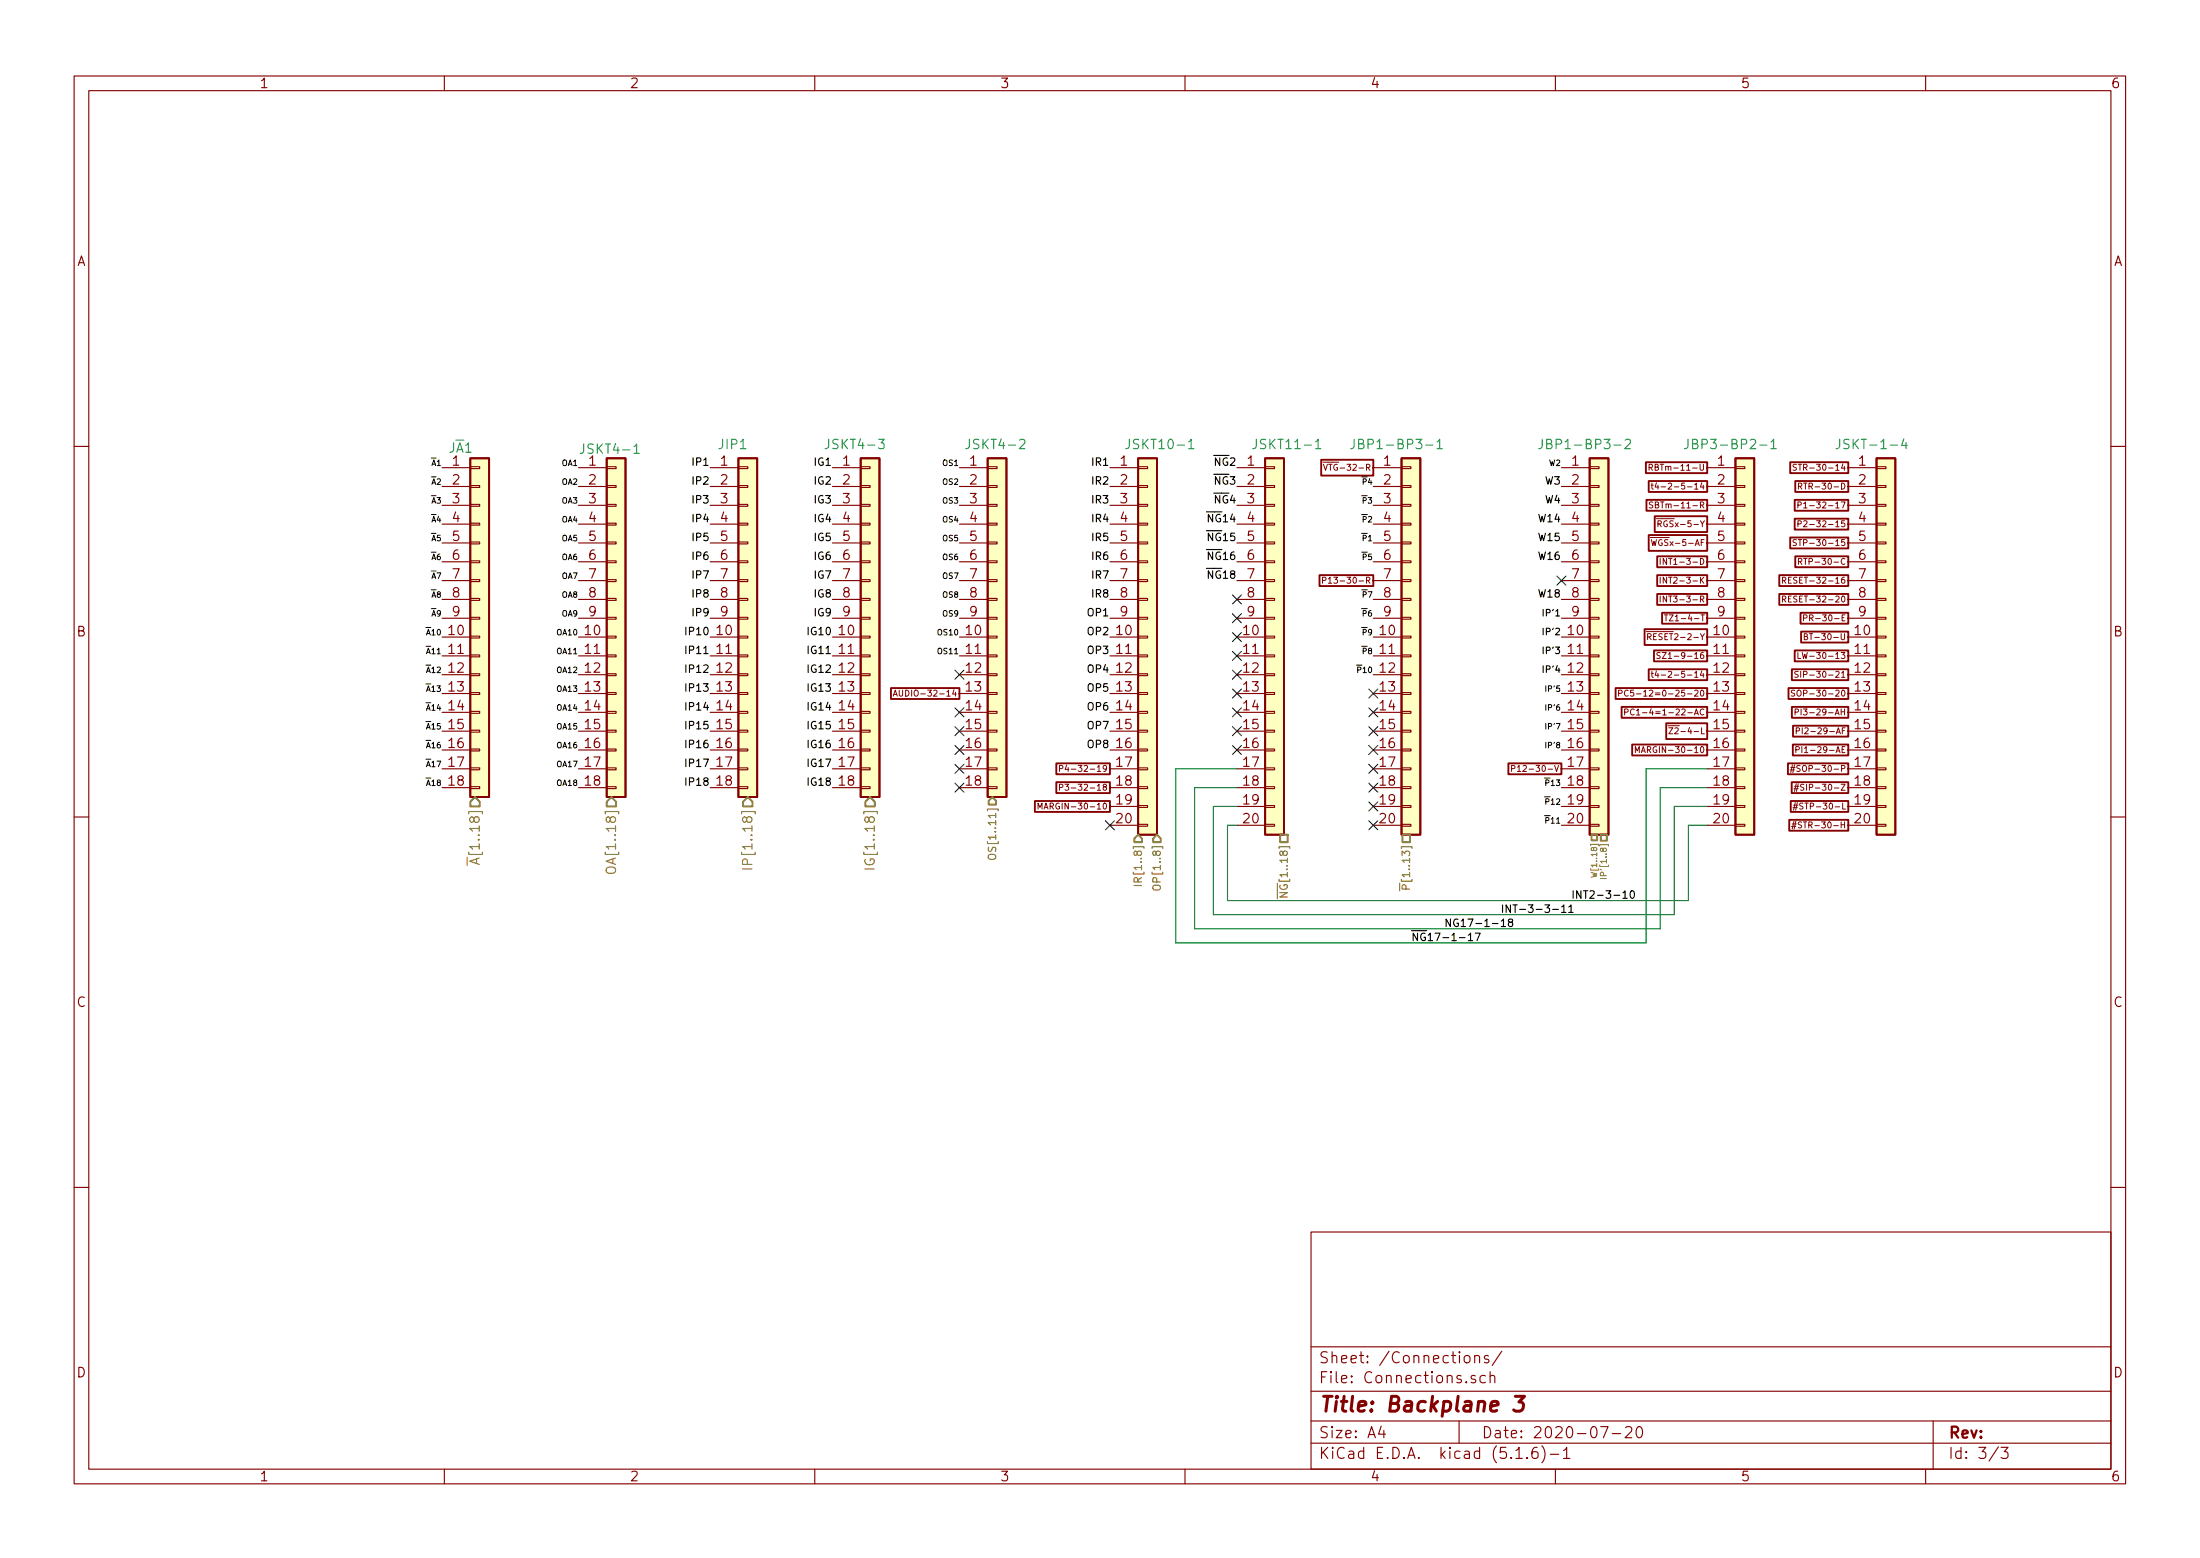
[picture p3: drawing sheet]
<svg xmlns="http://www.w3.org/2000/svg" width="297mm" height="210mm" viewBox="0 0 297 210" stroke-linecap="round" stroke-linejoin="round" font-family="sans-serif">
<g fill="none" stroke="#840000" stroke-width=".15">
<path d="M10 10.3h277v189.9h-277zM12 12.2h273v186.1h-273zM60 10.3v1.9M110 10.3v1.9M160 10.3v1.9M210 10.3v1.9M260 10.3v1.9M10 60.2h2M59.7 63.1h3.8M59.7 65.7h3.8M59.7 68.2h3.8M59.7 70.7h3.8"/>
<path d="M59.7 73.3h3.8M59.7 75.8h3.8M59.7 78.4h3.8M63.5 78.2h1.3v.3h-1.3zM63.5 75.7h1.3v.2h-1.3zM63.5 73.1h1.3v.3h-1.3zM63.5 70.6h1.3v.3h-1.3zM63.5 68.1h1.3v.2h-1.3zM63.5 65.5h1.3v.3h-1.3zM63.5 63h1.3v.2h-1.3zM78.1 63.1h3.8M78.1 65.7h3.8"/>
<path d="M78.1 68.2h3.8M78.1 70.7h3.8M78.1 73.3h3.8M78.1 75.8h3.8M78.1 78.4h3.8M81.9 78.2h1.3v.3h-1.3zM81.9 75.7h1.3v.2h-1.3zM81.9 73.1h1.3v.3h-1.3zM81.9 70.6h1.3v.3h-1.3zM81.9 68.1h1.3v.2h-1.3zM81.9 65.5h1.3v.3h-1.3zM81.9 63h1.3v.2h-1.3z"/>
<path d="M95.9 63.1h3.8M95.9 65.7h3.8M95.9 68.2h3.8M95.9 70.7h3.8M95.9 73.3h3.8M95.9 75.8h3.8M95.9 78.4h3.8M99.7 78.2h1.3v.3h-1.3zM99.7 75.7h1.3v.2h-1.3zM99.7 73.1h1.3v.3h-1.3zM99.7 70.6h1.3v.3h-1.3zM99.7 68.1h1.3v.2h-1.3z"/>
<path d="M99.7 65.5h1.3v.3h-1.3zM99.7 63h1.3v.2h-1.3zM112.4 63.1h3.8M112.4 65.7h3.8M112.4 68.2h3.8M112.4 70.7h3.8M112.4 73.3h3.8M112.4 75.8h3.8M112.4 78.4h3.8M116.2 78.2h1.3v.3h-1.3zM116.2 75.7h1.3v.2h-1.3zM116.2 73.1h1.3v.3h-1.3z"/>
<path d="M116.2 70.6h1.3v.3h-1.3zM116.2 68.1h1.3v.2h-1.3zM116.2 65.5h1.3v.3h-1.3zM116.2 63h1.3v.2h-1.3zM129.5 63.1h3.8M129.5 65.7h3.8M129.5 68.2h3.8M129.5 70.7h3.8M129.5 73.3h3.8M129.5 75.8h3.8M129.5 78.4h3.8M133.3 78.2h1.3v.3h-1.3z"/>
<path d="M133.3 75.7h1.3v.2h-1.3zM133.3 73.1h1.3v.3h-1.3zM133.3 70.6h1.3v.3h-1.3zM133.3 68.1h1.3v.2h-1.3zM133.3 65.5h1.3v.3h-1.3zM133.3 63h1.3v.2h-1.3zM149.9 63.1h3.8M149.9 65.7h3.8M149.9 68.2h3.8M149.9 70.7h3.8M149.9 73.3h3.8M149.9 75.8h3.8"/>
<path d="M149.9 78.4h3.8M153.7 78.2h1.2v.3h-1.2zM153.7 75.7h1.2v.2h-1.2zM153.7 73.1h1.2v.3h-1.2zM153.7 70.6h1.2v.3h-1.2zM153.7 68.1h1.2v.2h-1.2zM153.7 65.5h1.2v.3h-1.2zM153.7 63h1.2v.2h-1.2zM167 63.1h3.8M167 65.7h3.8M167 68.2h3.8M167 70.7h3.8"/>
<path d="M167 73.3h3.8M167 75.8h3.8M167 78.4h3.8M170.8 78.2h1.3v.3h-1.3zM170.8 75.7h1.3v.2h-1.3zM170.8 73.1h1.3v.3h-1.3zM170.8 70.6h1.3v.3h-1.3zM170.8 68.1h1.3v.2h-1.3zM170.8 65.5h1.3v.3h-1.3zM170.8 63h1.3v.2h-1.3zM185.4 63.1h3.8M185.4 65.7h3.8"/>
<path d="M185.4 68.2h3.8M185.4 70.7h3.8M185.4 73.3h3.8M185.4 75.8h3.8M185.4 78.4h3.8M189.2 78.2h1.3v.3h-1.3zM189.2 75.7h1.3v.2h-1.3zM189.2 73.1h1.3v.3h-1.3zM189.2 70.6h1.3v.3h-1.3zM189.2 68.1h1.3v.2h-1.3zM189.2 65.5h1.3v.3h-1.3zM189.2 63h1.3v.2h-1.3z"/>
<path d="M210.8 63.1h3.8M210.8 65.7h3.8M210.8 68.2h3.8M210.8 70.7h3.8M210.8 73.3h3.8M210.8 75.8h3.8M210.8 78.4h3.8M214.6 78.2h1.3v.3h-1.3zM214.6 75.7h1.3v.2h-1.3zM214.6 73.1h1.3v.3h-1.3zM214.6 70.6h1.3v.3h-1.3zM214.6 68.1h1.3v.2h-1.3z"/>
<path d="M214.6 65.5h1.3v.3h-1.3zM214.6 63h1.3v.2h-1.3zM230.5 63.1h3.8M230.5 65.7h3.8M230.5 68.2h3.8M230.5 70.7h3.8M230.5 73.3h3.8M230.5 75.8h3.8M230.5 78.4h3.8M234.3 78.2h1.3v.3h-1.3zM234.3 75.7h1.3v.2h-1.3zM234.3 73.1h1.3v.3h-1.3z"/>
<path d="M234.3 70.6h1.3v.3h-1.3zM234.3 68.1h1.3v.2h-1.3zM234.3 65.5h1.3v.3h-1.3zM234.3 63h1.3v.2h-1.3zM249.6 63.1h3.8M249.6 65.7h3.8M249.6 68.2h3.8M249.6 70.7h3.8M249.6 73.3h3.8M249.6 75.8h3.8M249.6 78.4h3.8M253.4 78.2h1.2v.3h-1.2z"/>
<path d="M253.4 75.7h1.2v.2h-1.2zM253.4 73.1h1.2v.3h-1.2zM253.4 70.6h1.2v.3h-1.2zM253.4 68.1h1.2v.2h-1.2zM253.4 65.5h1.2v.3h-1.2zM253.4 63h1.2v.2h-1.2zM285 60.2h2M59.7 86h3.8M59.7 88.5h3.8M59.7 91.1h3.8M59.7 93.6h3.8M59.7 96.1h3.8"/>
<path d="M59.7 98.7h3.8M59.7 80.9h3.8M59.7 83.4h3.8M63.5 88.4h1.3v.2h-1.3zM63.5 90.9h1.3v.3h-1.3zM63.5 93.5h1.3v.2h-1.3zM63.5 96h1.3v.3h-1.3zM63.5 98.5h1.3v.3h-1.3zM63.5 85.8h1.3v.3h-1.3zM63.5 80.8h1.3v.2h-1.3zM63.5 83.3h1.3v.3h-1.3zM78.1 86h3.8"/>
<path d="M78.1 88.5h3.8M78.1 91.1h3.8M78.1 93.6h3.8M78.1 96.1h3.8M78.1 98.7h3.8M78.1 80.9h3.8M78.1 83.4h3.8M81.9 88.4h1.3v.2h-1.3zM81.9 90.9h1.3v.3h-1.3zM81.9 93.5h1.3v.2h-1.3zM81.9 96h1.3v.3h-1.3zM81.9 98.5h1.3v.3h-1.3z"/>
<path d="M81.9 85.8h1.3v.3h-1.3zM81.9 80.8h1.3v.2h-1.3zM81.9 83.3h1.3v.3h-1.3zM95.9 86h3.8M95.9 88.5h3.8M95.9 91.1h3.8M95.9 93.6h3.8M95.9 96.1h3.8M95.9 98.7h3.8M95.9 80.9h3.8M95.9 83.4h3.8M99.7 88.4h1.3v.2h-1.3z"/>
<path d="M99.7 90.9h1.3v.3h-1.3zM99.7 93.5h1.3v.2h-1.3zM99.7 96h1.3v.3h-1.3zM99.7 98.5h1.3v.3h-1.3zM99.7 85.8h1.3v.3h-1.3zM99.7 80.8h1.3v.2h-1.3zM99.7 83.3h1.3v.3h-1.3zM112.4 86h3.8M112.4 88.5h3.8M112.4 91.1h3.8M112.4 93.6h3.8M112.4 96.1h3.8"/>
<path d="M112.4 98.7h3.8M112.4 80.9h3.8M112.4 83.4h3.8M116.2 88.4h1.3v.2h-1.3zM116.2 90.9h1.3v.3h-1.3zM116.2 93.5h1.3v.2h-1.3zM116.2 96h1.3v.3h-1.3zM116.2 98.5h1.3v.3h-1.3zM116.2 85.8h1.3v.3h-1.3zM116.2 80.8h1.3v.2h-1.3zM116.2 83.3h1.3v.3h-1.3zM129.5 86h3.8"/>
<path d="M129.5 88.5h3.8M129.5 91.1h3.8M129.5 93.6h3.8M129.5 96.1h3.8M129.5 98.7h3.8M129.5 80.9h3.8M129.5 83.4h3.8M133.3 88.4h1.3v.2h-1.3zM133.3 90.9h1.3v.3h-1.3zM133.3 93.5h1.3v.2h-1.3zM133.3 96h1.3v.3h-1.3zM133.3 98.5h1.3v.3h-1.3z"/>
<path d="M133.3 85.8h1.3v.3h-1.3zM133.3 80.8h1.3v.2h-1.3zM133.3 83.3h1.3v.3h-1.3zM149.9 86h3.8M149.9 88.5h3.8M149.9 91.1h3.8M149.9 93.6h3.8M149.9 96.1h3.8M149.9 98.7h3.8M149.9 80.9h3.8M149.9 83.4h3.8M153.7 90.9h1.2v.3h-1.2z"/>
<path d="M153.7 93.5h1.2v.2h-1.2zM153.7 96h1.2v.3h-1.2zM153.7 98.5h1.2v.3h-1.2zM153.7 88.4h1.2v.2h-1.2zM153.7 83.3h1.2v.3h-1.2zM153.7 80.8h1.2v.2h-1.2zM153.7 85.8h1.2v.3h-1.2zM167 86h3.8M167 88.5h3.8M167 91.1h3.8M167 93.6h3.8M167 96.1h3.8"/>
<path d="M167 98.7h3.8M167 80.9h3.8M167 83.4h3.8M170.8 90.9h1.3v.3h-1.3zM170.8 93.5h1.3v.2h-1.3zM170.8 96h1.3v.3h-1.3zM170.8 98.5h1.3v.3h-1.3zM170.8 88.4h1.3v.2h-1.3zM170.8 83.3h1.3v.3h-1.3zM170.8 80.8h1.3v.2h-1.3zM170.8 85.8h1.3v.3h-1.3zM185.4 86h3.8"/>
<path d="M185.4 88.5h3.8M185.4 91.1h3.8M185.4 93.6h3.8M185.4 96.1h3.8M185.4 98.7h3.8M185.4 80.9h3.8M185.4 83.4h3.8M189.2 90.9h1.3v.3h-1.3zM189.2 93.5h1.3v.2h-1.3zM189.2 96h1.3v.3h-1.3zM189.2 98.5h1.3v.3h-1.3zM189.2 88.4h1.3v.2h-1.3z"/>
<path d="M189.2 83.3h1.3v.3h-1.3zM189.2 80.8h1.3v.2h-1.3zM189.2 85.8h1.3v.3h-1.3zM210.8 86h3.8M210.8 88.5h3.8M210.8 91.1h3.8M210.8 93.6h3.8M210.8 96.1h3.8M210.8 98.7h3.8M210.8 80.9h3.8M210.8 83.4h3.8M214.6 90.9h1.3v.3h-1.3z"/>
<path d="M214.6 93.5h1.3v.2h-1.3zM214.6 96h1.3v.3h-1.3zM214.6 98.5h1.3v.3h-1.3zM214.6 88.4h1.3v.2h-1.3zM214.6 83.3h1.3v.3h-1.3zM214.6 80.8h1.3v.2h-1.3zM214.6 85.8h1.3v.3h-1.3zM230.5 86h3.8M230.5 88.5h3.8M230.5 91.1h3.8M230.5 93.6h3.8M230.5 96.1h3.8"/>
<path d="M230.5 98.7h3.8M230.5 80.9h3.8M230.5 83.4h3.8M234.3 90.9h1.3v.3h-1.3zM234.3 93.5h1.3v.2h-1.3zM234.3 96h1.3v.3h-1.3zM234.3 98.5h1.3v.3h-1.3zM234.3 88.4h1.3v.2h-1.3zM234.3 83.3h1.3v.3h-1.3zM234.3 80.8h1.3v.2h-1.3zM234.3 85.8h1.3v.3h-1.3zM249.6 86h3.8"/>
<path d="M249.6 88.5h3.8M249.6 91.1h3.8M249.6 93.6h3.8M249.6 96.1h3.8M249.6 98.7h3.8M249.6 80.9h3.8M249.6 83.4h3.8M253.4 90.9h1.2v.3h-1.2zM253.4 93.5h1.2v.2h-1.2zM253.4 96h1.2v.3h-1.2zM253.4 98.5h1.2v.3h-1.2zM253.4 88.4h1.2v.2h-1.2z"/>
<path d="M253.4 83.3h1.2v.3h-1.2zM253.4 80.8h1.2v.2h-1.2zM253.4 85.8h1.2v.3h-1.2zM10 110.3h2M59.7 101.2h3.8M59.7 103.8h3.8M59.7 106.3h3.8M63.5 101.1h1.3v.2h-1.3zM63.5 103.6h1.3v.3h-1.3zM63.5 106.2h1.3v.2h-1.3zM78.1 101.2h3.8M78.1 103.8h3.8"/>
<path d="M78.1 106.3h3.8M81.9 101.1h1.3v.2h-1.3zM81.9 103.6h1.3v.3h-1.3zM81.9 106.2h1.3v.2h-1.3zM95.9 101.2h3.8M95.9 103.8h3.8M95.9 106.3h3.8M99.7 101.1h1.3v.2h-1.3zM99.7 103.6h1.3v.3h-1.3zM99.7 106.2h1.3v.2h-1.3zM112.4 101.2h3.8M112.4 103.8h3.8"/>
<path d="M112.4 106.3h3.8M116.2 101.1h1.3v.2h-1.3zM116.2 103.6h1.3v.3h-1.3zM116.2 106.2h1.3v.2h-1.3zM129.5 101.2h3.8M129.5 103.8h3.8M129.5 106.3h3.8M133.3 101.1h1.3v.2h-1.3zM133.3 103.6h1.3v.3h-1.3zM133.3 106.2h1.3v.2h-1.3zM149.9 101.2h3.8M149.9 103.8h3.8"/>
<path d="M149.9 106.3h3.8M149.9 108.8h3.8M149.9 111.4h3.8M153.7 101.1h1.2v.2h-1.2zM153.7 103.6h1.2v.3h-1.2zM153.7 106.2h1.2v.2h-1.2zM153.7 108.7h1.2v.3h-1.2zM153.7 111.2h1.2v.3h-1.2zM167 101.2h3.8M167 103.8h3.8M167 106.3h3.8M167 108.8h3.8"/>
<path d="M167 111.4h3.8M170.8 101.1h1.3v.2h-1.3zM170.8 103.6h1.3v.3h-1.3zM170.8 106.2h1.3v.2h-1.3zM170.8 108.7h1.3v.3h-1.3zM170.8 111.2h1.3v.3h-1.3zM185.4 101.2h3.8M185.4 103.8h3.8M185.4 106.3h3.8M185.4 108.8h3.8M185.4 111.4h3.8M189.2 101.1h1.3v.2h-1.3z"/>
<path d="M189.2 103.6h1.3v.3h-1.3zM189.2 106.2h1.3v.2h-1.3zM189.2 108.7h1.3v.3h-1.3zM189.2 111.2h1.3v.3h-1.3zM210.8 101.2h3.8M210.8 103.8h3.8M210.8 106.3h3.8M210.8 108.8h3.8M210.8 111.4h3.8M214.6 101.1h1.3v.2h-1.3zM214.6 103.6h1.3v.3h-1.3zM214.6 106.2h1.3v.2h-1.3z"/>
<path d="M214.6 108.7h1.3v.3h-1.3zM214.6 111.2h1.3v.3h-1.3zM230.5 101.2h3.8M230.5 103.8h3.8M230.5 106.3h3.8M230.5 108.8h3.8M230.5 111.4h3.8M234.3 101.1h1.3v.2h-1.3zM234.3 103.6h1.3v.3h-1.3zM234.3 106.2h1.3v.2h-1.3zM234.3 108.7h1.3v.3h-1.3zM234.3 111.2h1.3v.3h-1.3z"/>
<path d="M249.6 101.2h3.8M249.6 103.8h3.8M249.6 106.3h3.8M249.6 108.8h3.8M249.6 111.4h3.8M253.4 101.1h1.2v.2h-1.2zM253.4 103.6h1.2v.3h-1.2zM253.4 106.2h1.2v.2h-1.2zM253.4 108.7h1.2v.3h-1.2zM253.4 111.2h1.2v.3h-1.2zM285 110.3h2M10 160.2h2"/>
<path d="M177 166.3h108v32h-108zM285 160.2h2M60 198.3v1.9M110 198.3v1.9M160 198.3v1.9M177 194.8h108M177 191.8h108M177 187.8h108M177 181.8h108M186.5 192.5l-.4 1h1M186.8 193v1M197 191.8v3"/>
<path d="M197.8 183.1a.41 .41 0 0 1 .7 .1v.4a.41 .41 0 0 1-.4 .3 .41 .41 0 0 1-.4-.3zM199.1 183.1a.41 .41 0 0 1 .7 0v.8M199.1 182.9v1M199.2 185.7l-.4-.1-.1 .1-.1 .2a.48 .48 0 0 0 .6 .3l.1 .1-.1 .2-.1 .1-.5-.1M200.6 185.7a.48 .48 0 0 0-.8 .2v.4a.48 .48 0 0 0 .8 .2M201 183l-.4-.1-.2 .3a.48 .48 0 0 0 .6 .3v.1v.2l-.2 .1-.4-.1M201.2 185.7a.38 .38 0 0 1 .6 .1v.8M201.2 185.1v1.5M202.8 182.3l-1.3 2M204.7 196.8h.8M206.2 196.7v.1l-.1-.1h.1v.1M207.5 195.3a.59 .59 0 0 0-.7 .7l.1 .7a.49 .49 0 0 0 .7 0 .65 .65 0 0 0-.1-.7 .51 .51 0 0 0-.6 0l-.1 .2"/>
<path d="M208.2 195.1a1.71 1.71 0 0 1 0 2.3M209.3 196.3h1.2M210 198.3v1.9M211.1 195.8l.3-.3 .1-.2v1.5M211.1 196.8h.9M216.1 192.5h1l-.6 1.5M217.7 193.5h1.1M219.5 192.7l.2-.2h.3a.41 .41 0 0 1 .3 .7l-.9 .8h.9M221.1 192.6a.36 .36 0 0 1 .6 .2 .77 .77 0 0 1-.4 1.2 1 1 0 0 1-.2-1.4zM260 198.3v1.9M261 191.8v6.5M269.8 195.2l-1.2 2"/>
<path d="M270.2 195.3h.9l-.5 .6 .4 .1 .1 .2-.1 .5-.2 .1h-.4l-.2-.1"/>
</g>
<path d="M204.6 188.4h1.2l-.7 .8a.52 .52 0 0 1 .6 .4l-.1 .5-.2 .2-.2 .1h-.6l-.2-.1" fill="none" stroke="#840000" stroke-width=".41"/>
<g fill="#ffffc2" stroke="#ffffc2" stroke-width=".14">
<path d="M81.9 61.8h2.6v45.8h-2.6z"/>
<path d="M153.7 61.8h2.5v50.8h-2.5z"/>
<path d="M170.8 61.8h2.6v50.8h-2.6z"/>
<path d="M214.6 61.8h2.6v50.8h-2.6z"/>
<path d="M189.2 61.8h2.6v50.8h-2.6z"/>
<path d="M234.3 61.8h2.6v50.8h-2.6z"/>
<path d="M253.4 61.8h2.5v50.8h-2.5z"/>
<path d="M63.5 61.8h2.5v45.8h-2.5z"/>
<path d="M99.7 61.8h2.5v45.8h-2.5z"/>
<path d="M116.2 61.8h2.5v45.8h-2.5z"/>
<path d="M133.3 61.8h2.6v45.8h-2.6z"/>
</g>
<g fill="none" stroke="#840000" stroke-width=".25">
<path d="M63.5 61.8h2.5v45.8h-2.5zM81.9 61.8h2.6v45.8h-2.6zM99.7 61.8h2.5v45.8h-2.5zM116.2 61.8h2.5v45.8h-2.5zM133.3 61.8h2.6v45.8h-2.6zM153.7 61.8h2.5v50.8h-2.5zM170.8 61.8h2.6v50.8h-2.6zM178.2 77.6h7.2v1.5h-7.2zM178.4 62h7v2.2h-7zM189.2 61.8h2.6v50.8h-2.6zM214.6 61.8h2.6v50.8h-2.6zM222.2 62.4h8.3v1.4h-8.3z"/>
<path d="M222.3 67.5h8.2v1.4h-8.2zM222.6 64.9h7.9v1.5h-7.9zM222.6 72.2h7.9v2.1h-7.9zM223.4 69.7h7.1v2.1h-7.1zM223.7 75.1h6.8v1.4h-6.8zM223.7 77.6h6.8v1.5h-6.8zM234.3 61.8h2.6v50.8h-2.6zM240.2 77.6h9.4v1.5h-9.4zM241.7 72.5h7.9v1.5h-7.9zM241.7 62.4h7.9v1.4h-7.9zM242.3 70h7.3v1.5h-7.3zM242.3 67.5h7.3v1.4h-7.3z"/>
<path d="M242.4 75.1h7.2v1.4h-7.2zM242.4 64.9h7.2v1.5h-7.2zM253.4 61.8h2.5v50.8h-2.5zM120.3 92.9h9.2v1.4h-9.2zM218.1 92.9h12.4v1.4h-12.4zM218.9 95.4h11.6v1.5h-11.6zM222 84.9h8.5v2.1h-8.5zM222.6 90.3h7.9v1.5h-7.9zM223.3 87.8h7.2v1.4h-7.2zM223.7 80.2h6.8v1.4h-6.8zM224.4 82.7h6.1v1.5h-6.1zM225 97.6h5.5v2.1h-5.5z"/>
<path d="M240.2 80.2h9.4v1.4h-9.4zM241.5 92.9h8.1v1.4h-8.1zM241.9 95.4h7.7v1.5h-7.7zM241.9 90.3h7.7v1.5h-7.7zM242.1 97.9h7.5v1.5h-7.5zM242.3 87.8h7.3v1.4h-7.3zM243.1 82.7h6.5v1.5h-6.5zM243.2 85.2h6.4v1.5h-6.4zM139.7 108.1h10.2v1.5h-10.2zM142.6 105.6h7.3v1.4h-7.3zM142.6 103h7.3v1.5h-7.3zM203.7 103h7.1v1.5h-7.1z"/>
<path d="M220.4 100.5h10.1v1.4h-10.1zM241.4 103h8.2v1.5h-8.2zM241.6 110.6h8v1.5h-8zM241.8 108.1h7.8v1.5h-7.8zM241.9 105.6h7.7v1.4h-7.7zM242.1 100.5h7.5v1.4h-7.5z"/>
</g>
<g fill="none" stroke="#008484" stroke-width=".15">
<path d="M118.6 59.3h.8l-.4 .5a.33 .33 0 0 1 .4 .2l-.1 .5h-.5l-.2-.1M137.7 59.4l.1-.1h.4l.1 .1 .1 .2-.1 .2-.7 .7h.8M152.5 59.3v.9a.39 .39 0 0 1-.5 .3M160.5 59.6l.3-.3v1.2M169.6 59.3v.9a.39 .39 0 0 1-.5 .3M177.6 59.6l.4-.3v1.2M182.8 59.3v.9a.39 .39 0 0 1-.5 .3M194 59.6l.4-.3v1.2M208.2 59.3v.9a.39 .39 0 0 1-.5 .3M219.4 59.4l.2-.1h.3l.2 .1v.2v.2l-.7 .7h.7M227.9 59.3v.9a.39 .39 0 0 1-.5 .3M239.1 59.6l.4-.3v1.2"/>
<path d="M248.4 59.3v.9a.39 .39 0 0 1-.5 .3M257 59.2l-.3 .9h.8M257.4 59.7v.8M85.6 61.2h.7M160.5 60.5h.7M177.6 60.5h.7M194 60.5h.7M239.1 60.5h.7"/>
</g>
<path d="M167 103.8h-8.3v23.4h63.5v-23.4h8.3M167 106.3h-5.7v19h62.9v-19h6.3M167 111.4h-1.3v10.1h62.3v-10.1h2.5M167 108.8h-3.2v14.6h62.3v-14.6h4.4" fill="none" stroke="#008400" stroke-width=".15"/>
<g fill="none" stroke="#848400" stroke-width=".15">
<path d="M63.1 115.7v1.1M64.3 115.9v.6M64.7 115.8l-1.3 .4 1.3 .5M82 117.1a.88 .88 0 0 1 1.1 .2v.4a.83 .83 0 0 1-1.3-.2v-.2zM100.3 117.3h1.2M100.9 116.7v-.5a.34 .34 0 0 0-.3-.3 .34 .34 0 0 0-.3 .3v.5h1.2M116.8 117.3h1.2M116.8 116a.51 .51 0 0 0 .1 .6 .51 .51 0 0 0 .6 .1 .46 .46 0 0 0 .5-.2 .46 .46 0 0 0-.1-.6h-.4v.3M133.6 115.3a.73 .73 0 0 1 .8 .2 .36 .36 0 0 1-.3 .5h-.3a.35 .35 0 0 1-.4-.3 .35 .35 0 0 1 .2-.4zM153.1 119.5h1M153.6 119v-.5l-.2-.1-.2 .1-.1 .5h1M155.7 119.6a.69 .69 0 0 1 1 .1v.2l-.2 .2h-.5l-.3-.1z"/>
<path d="M189 119.2v1M189.8 120v-.5l-.2-.1-.2 .1-.1 .5h1M172.5 120.2v1.1M172.8 120.5h1l-1 .6h1"/>
</g>
<path d="M64.1 107.6l.7 .6v.6h-1.3v-.6zM82.5 107.6l.7 .6v.6h-1.3v-.6zM101 107.6l.6 .6v.6h-1.3v-.6zM117.5 107.6l.6 .6v.6h-1.3v-.6zM134 107.6l.5 .5v.5h-1v-.5zM153.7 112.6l.5 .6v.5h-1v-.5zM156.2 112.6l.5 .6v.5h-1v-.5zM172.8 112.6h1.1v1.1h-1.1zM189.4 112.6h1v1.1h-1zM214.9 112.6h.7v.8h-.7zM216.1 112.6h.8v.9h-.8z" fill="none" stroke="#848400" stroke-width=".25"/>
<path d="M214.8 117.7l.8 .2-.5 .2 .5 .1-.8 .2M216.1 118.6h.8M216.5 118.2v-.4l-.3-.1-.1 .5h.8" fill="none" stroke="#848400" stroke-width=".14"/>
<g fill="none" stroke="#840000" stroke-width=".14">
<path d="M178.6 78.3h.4v-.3l-.4-.1v.8M178.6 62.4h1.3M178.7 62.7l.3 .8 .2-.8M179.3 78.1l.3-.2v.8M179.3 78.7h.5M179.4 62.7h.5M179.6 62.7v.8M222.7 63.1l.4-.1v-.3h-.4v.8M222.8 63.1l.3 .4M222.8 72.5h1M222.9 65.5h.3M223 72.8l.2 .8 .1-.6 .2 .6 .1-.8"/>
<path d="M223 65.2v.7l.2 .1M223.2 67.8l-.4-.1-.1 .1 .1 .3 .3 .1 .1 .2-.2 .1h-.3M223.5 63h.3l.1-.3h-.4v.8h.3l.1-.1v-.2l-.2-.2M223.5 68.1h.4v-.3l-.4-.1v.8h.3l.2-.2-.2-.2M223.6 65.1l-.1 .6h.5M223.6 70h1.7M223.9 70.7l.4-.1v-.2l-.4-.1v.8M223.9 65.5v.5M224.1 70.7l.2 .4M224.2 75.4v.8M224.2 77.9v.8M224.3 65.7h.6"/>
<path d="M225 75.4v.8l-.4-.8v.8M225 77.9v.8l-.4-.8v.8M225.1 70.3a.36 .36 0 0 0-.5 .4 .36 .36 0 0 0 .5 .3v-.3h-.1M225.2 65.3l.4-.1 .1 .2-.5 .6h.5M225.3 75.4h.5M225.3 77.9h.5M240.7 78.3h.3l.1-.3-.4-.1v.8M240.8 78.3l.3 .4M241.5 78.3h.2M241.9 77.9h-.4v.8h.4M242.5 72.9l-.3-.1-.1 .2 .1 .2 .3 .1v.3h-.1h-.3M242.5 62.7h-.3l-.1 .1 .1 .2 .3 .2v.2l-.1 .1-.3-.1"/>
<path d="M242.7 70.7l.5-.1v-.2l-.5-.1v.8M242.7 68.2l.5-.1v-.3l-.5-.1v.8M242.8 62.7h.5M242.8 72.8h.5M242.8 75.8l.5-.1v-.3h-.5v.8M242.8 65.6h.5v-.3l-.5-.1v.8M243 75.8l.3 .4M243 62.7v.8M243 72.8v.8M243 65.6l.3 .4M243.5 73.2h.4v-.3l-.4-.1v.8M243.5 70.4l.3-.1 .2 .2-.5 .6h.5"/>
<path d="M243.5 68l.3-.3v.8M243.5 75.4h.5M243.5 68.5h.5M243.5 65.2h.5M243.8 65.2v.8M243.8 75.4v.8M244.3 70.8h.7M244.3 68.2h.7M120.6 93.9l.3-.8 .3 .8M120.7 93.7h.4M121.4 93.1v.7l.2 .1h.2l.1-.8M218.5 93.6l.4-.1 .1-.3-.5-.1v.8"/>
<path d="M219.4 96.1h.4v-.3l-.4-.1v.8M219.8 93.2a.36 .36 0 0 0-.5 .3 .36 .36 0 0 0 .5 .4M220.6 93.1h-.4l-.1 .4 .1-.1 .4 .1v.4h-.2h-.3M220.6 95.8a.36 .36 0 0 0-.5 .3 .36 .36 0 0 0 .5 .3M221 95.9l.2-.2v.8M221 93.6h.6M221 96.5h.4M221.8 96.2h.6M222.3 85.2h1.5M222.5 85.9h.4v-.3l-.4-.1v.8M222.7 85.9l.2 .4M222.9 90.9h.3"/>
<path d="M223 90.6v.7l.2 .1M223.3 85.9h.2M223.6 85.5h-.3v.8h.3M223.6 90.5l-.1 .6h.5M223.9 90.9v.5M224.2 88.1h-.3l-.2 .1 .1 .2 .3 .2v.2l-.1 .1-.3-.1M224.2 80.4v.8M224.3 91.1h.6M224.4 88.1h.6l-.6 .8h.6M224.7 83h.5M224.9 83v.8M225 80.4v.8l-.4-.8v.8"/>
<path d="M225.2 97.9h1.5M225.2 90.7l.4-.1 .1 .2-.5 .6h.5M225.3 80.4h.5M225.3 98.2h.6l-.6 .8h.6M225.4 83h.5l-.5 .8h.5M226.1 98.3l.3-.1 .2 .2-.5 .6h.5M240.7 80.9l.3-.1 .1-.3-.4-.1v.8M240.8 80.9l.3 .3M241.5 80.8h.2M241.9 80.4h-.4v.8h.4M242.3 93.2l-.3-.1-.1 .2v.2l.4 .1v.3h-.1h-.3M242.4 96.1l.4-.1v-.2l-.4-.1v.8"/>
<path d="M242.5 98.6h.5v-.3l-.5-.1v.8M242.7 93.3l.1-.2a.3 .3 0 0 1 .4 .3v.3a.28 .28 0 0 1-.5 .2 .54 .54 0 0 1 0-.6zM242.7 88.1v.8h.4M242.8 90.6h-.3l-.1 .1v.3l.3 .1 .1 .2-.2 .1h-.3M243.1 90.6v.8M243.2 95.7v.8M243.3 88.1l.2 .8 .2-.6 .1 .6 .2-.8M243.3 98.2v.8M243.5 95.7h.5l-.3 .3 .3 .1-.1 .3-.1 .1-.3-.1M243.5 91h.4v-.3l-.4-.1v.8M243.5 83.4h.4v-.3l-.4-.1v.8M243.6 85.9h.3l.1-.3-.4-.1v.8h.3l.2-.3-.2-.1"/>
<path d="M243.7 98.3l.3-.1 .1 .2-.5 .6h.5M244.3 85.5h.5M244.3 83.4h.4l.1-.3-.5-.1v.8M244.5 85.5v.8M244.5 83.4l.3 .4M140.2 109.2v-.8l.2 .6 .3-.6v.8M141 109.2l.2-.8 .3 .8M141 109h.4M143.1 106.3l.4-.1v-.3l-.4-.1v.8M143.1 103.7h.4v-.3l-.4-.1v.8M143.8 105.8h.5l-.3 .3 .3 .2-.1 .3h-.1h-.3M144 103.2l-.2 .6h.5"/>
<path d="M144.2 103.6v.5M144.6 106.3h.7M144.6 103.8h.7M204.1 103.7h.4v-.3l-.4-.1v.8M204.9 103.5l.2-.2v.8M204.9 104.1h.4M220.8 101.6v-.8l.3 .5 .2-.5v.8M221.6 101.6l.3-.8 .2 .8M221.7 101.3h.4M241.7 103.9h.6M241.8 103.6h.6M241.9 111.5h.6"/>
<path d="M242 111.2h.5M242 103.2l-.2 1.1M242.1 109h.6M242.2 108.7h.5M242.2 110.8l-.2 1.1M242.2 106.4h.6M242.3 103.2l-.2 1.1M242.3 106.1h.6M242.4 108.3l-.2 1M242.5 101.2l.4-.1v-.3h-.4v.8M242.5 110.8l-.3 1.1M242.5 105.8l-.2 1"/>
<path d="M242.7 108.3l-.3 1M242.8 105.8l-.3 1M243.1 103.3h-.4l-.1 .1v.2l.4 .2 .1 .2-.2 .1h-.3M243.3 111l-.3-.1-.2 .1v.2l.4 .2 .1 .2-.2 .1h-.3M243.3 100.8v.8M243.4 108.4h-.3l-.1 .1 .1 .2 .3 .2v.2l-.1 .1-.3-.1M243.6 105.9l-.3-.1-.2 .1v.2l.4 .2 .1 .2-.2 .1h-.3M243.6 101l.3-.2v.8M243.6 101.6h.5"/>
</g>
<path d="M183.1 89.8h.8M208.5 110.1h.8M208.5 107.5h.8M208.5 105h.8" fill="none" stroke="#000" stroke-width=".14"/>
<g fill="none" stroke="#000" stroke-width=".15">
<path d="M162.9 76.7h1.1M162.9 74.2h1.1M162.9 71.6h1.1M162.9 69.1h1.1M198.2 126.2l.4-.3v1M198.2 126.9h.6M199.2 125.9h.6l-.4 1M202.7 124.3l.3-.3v1M202.7 125h.6M203.9 124.5l-.2-.2v-.2l.2-.1 .3 .1v.1v.2l-.3 .1-.2 .1v.2l.2 .2h.3v-.2v-.2l-.1-.1M209.7 122.7h.7M210.8 122.4l.4-.3v1"/>
<path d="M210.8 123.1h.6M211.8 122.4l.3-.3v1M211.8 123.1h.6M219.1 120.5l.3-.3v1M219.1 121.2h.6M220.2 120.3l.1-.1a.53 .53 0 0 1 .4 .4 .53 .53 0 0 1-.1 .5l-.2 .1a.57 .57 0 0 1-.2-.9z"/>
</g>
<g fill="none" stroke="#000084" stroke-width=".15">
<path d="M210.2 77.7l1.2 1.3M211.4 77.7l-1.2 1.3M128.9 98.1l1.2 1.2M128.9 95.5l1.2 1.2M128.9 90.4l1.2 1.3M130.1 98.1l-1.2 1.2M130.1 95.5l-1.2 1.2M130.1 90.4l-1.2 1.3M166.4 95.5l1.2 1.2M166.4 80.3l1.2 1.2M166.4 98.1l1.2 1.2M166.4 93l1.2 1.2"/>
<path d="M166.4 90.4l1.2 1.3M166.4 87.9l1.2 1.2M166.4 85.4l1.2 1.2M166.4 82.8l1.2 1.2M167.6 95.5l-1.2 1.2M167.6 80.3l-1.2 1.2M167.6 98.1l-1.2 1.2M167.6 93l-1.2 1.2M167.6 90.4l-1.2 1.3M167.6 87.9l-1.2 1.2M167.6 85.4l-1.2 1.2M167.6 82.8l-1.2 1.2"/>
<path d="M184.8 98.1l1.2 1.2M184.8 95.5l1.2 1.2M184.8 93l1.2 1.2M186 98.1l-1.2 1.2M186 95.5l-1.2 1.2M186 93l-1.2 1.2M128.9 105.7l1.2 1.2M128.9 103.1l1.2 1.3M128.9 100.6l1.2 1.2M130.1 105.7l-1.2 1.2M130.1 103.1l-1.2 1.3M130.1 100.6l-1.2 1.2"/>
<path d="M149.3 110.8l1.2 1.2M150.5 110.8l-1.2 1.2M166.4 100.6l1.2 1.2M167.6 100.6l-1.2 1.2M184.8 100.6l1.2 1.2M184.8 103.1l1.2 1.3M184.8 105.7l1.2 1.2M184.8 108.2l1.2 1.2M184.8 110.8l1.2 1.2M186 100.6l-1.2 1.2M186 103.1l-1.2 1.3M186 105.7l-1.2 1.2"/>
<path d="M186 108.2l-1.2 1.2M186 110.8l-1.2 1.2"/>
</g>
<text font-size="2.8" fill="#840000" x="178" y="190.5">Title: Backplane 3</text>
<g font-size="2.1" fill="#840000">
<text x="178" y="184">Sheet: /Connections/</text>
<text x="178" y="186.7">File: Connections.sch</text>
<text x="178" y="196.9">KiCad E.D.A. kicad (5.1.6)-1</text>
<text x="178" y="194.1">Size: A4</text>
<text x="200" y="194.1">Date: 2020-07-20</text>
<text x="263" y="194.1">Rev:</text>
<text x="263" y="196.9">Id: 3/3</text>
</g>
<g font-size="1.8" fill="#840000">
<text x="35" y="11.9">1</text>
<text x="85" y="11.9">2</text>
<text x="135" y="11.9">3</text>
<text x="185" y="11.9">4</text>
<text x="235" y="11.9">5</text>
<text x="285" y="11.9">6</text>
<text x="10.4" y="35.9">A</text>
<text x="285.4" y="35.9">A</text>
<text x="61.1" y="62.9">1</text>
<text x="61.1" y="65.4">2</text>
<text x="79.5" y="62.9">1</text>
<text x="79.5" y="65.4">2</text>
<text x="97.3" y="62.9">1</text>
<text x="97.3" y="65.4">2</text>
<text x="113.8" y="62.9">1</text>
<text x="113.8" y="65.4">2</text>
<text x="131" y="62.9">1</text>
<text x="131" y="65.4">2</text>
<text x="151.3" y="62.9">1</text>
<text x="151.3" y="65.4">2</text>
<text x="168.4" y="62.9">1</text>
<text x="168.4" y="65.4">2</text>
<text x="186.8" y="62.9">1</text>
<text x="186.8" y="65.4">2</text>
<text x="212.2" y="62.9">1</text>
<text x="212.2" y="65.4">2</text>
<text x="231.9" y="62.9">1</text>
<text x="231.9" y="65.4">2</text>
<text x="251" y="62.9">1</text>
<text x="251" y="65.4">2</text>
<text x="61.1" y="67.9">3</text>
<text x="61.1" y="70.5">4</text>
<text x="79.5" y="67.9">3</text>
<text x="79.5" y="70.5">4</text>
<text x="97.3" y="67.9">3</text>
<text x="97.3" y="70.5">4</text>
<text x="113.8" y="67.9">3</text>
<text x="113.8" y="70.5">4</text>
<text x="131" y="67.9">3</text>
<text x="131" y="70.5">4</text>
<text x="151.3" y="67.9">3</text>
<text x="151.3" y="70.5">4</text>
<text x="168.4" y="67.9">3</text>
<text x="168.4" y="70.5">4</text>
<text x="186.8" y="67.9">3</text>
<text x="186.8" y="70.5">4</text>
<text x="212.2" y="67.9">3</text>
<text x="212.2" y="70.5">4</text>
<text x="231.9" y="67.9">3</text>
<text x="231.9" y="70.5">4</text>
<text x="251" y="67.9">3</text>
<text x="251" y="70.5">4</text>
<text x="61.1" y="73">5</text>
<text x="61.1" y="75.6">6</text>
<text x="79.5" y="73">5</text>
<text x="79.5" y="75.6">6</text>
<text x="97.3" y="73">5</text>
<text x="97.3" y="75.6">6</text>
<text x="113.8" y="73">5</text>
<text x="113.8" y="75.6">6</text>
<text x="131" y="73">5</text>
<text x="131" y="75.6">6</text>
<text x="151.3" y="73">5</text>
<text x="151.3" y="75.6">6</text>
<text x="168.4" y="73">5</text>
<text x="168.4" y="75.6">6</text>
<text x="186.8" y="73">5</text>
<text x="186.8" y="75.6">6</text>
<text x="212.2" y="73">5</text>
<text x="212.2" y="75.6">6</text>
<text x="231.9" y="73">5</text>
<text x="231.9" y="75.6">6</text>
<text x="251" y="73">5</text>
<text x="251" y="75.6">6</text>
<text x="61.1" y="78.1">7</text>
<text x="61.1" y="80.6">8</text>
<text x="61.1" y="83.2">9</text>
<text x="79.5" y="78.1">7</text>
<text x="79.5" y="80.6">8</text>
<text x="79.5" y="83.2">9</text>
<text x="97.3" y="78.1">7</text>
<text x="97.3" y="80.6">8</text>
<text x="97.3" y="83.2">9</text>
<text x="113.8" y="78.1">7</text>
<text x="113.8" y="80.6">8</text>
<text x="113.8" y="83.2">9</text>
<text x="131" y="78.1">7</text>
<text x="131" y="80.6">8</text>
<text x="131" y="83.2">9</text>
<text x="151.3" y="78.1">7</text>
<text x="151.3" y="80.6">8</text>
<text x="151.3" y="83.2">9</text>
<text x="168.4" y="78.1">7</text>
<text x="168.4" y="80.6">8</text>
<text x="168.4" y="83.2">9</text>
<text x="186.8" y="78.1">7</text>
<text x="186.8" y="80.6">8</text>
<text x="186.8" y="83.2">9</text>
<text x="212.2" y="78.1">7</text>
<text x="212.2" y="80.6">8</text>
<text x="212.2" y="83.2">9</text>
<text x="231.9" y="78.1">7</text>
<text x="231.9" y="80.6">8</text>
<text x="231.9" y="83.2">9</text>
<text x="251" y="78.1">7</text>
<text x="251" y="80.6">8</text>
<text x="251" y="83.2">9</text>
<text x="10.4" y="85.9">B</text>
<text x="60.6" y="85.7">10</text>
<text x="60.6" y="88.3">11</text>
<text x="79" y="85.7">10</text>
<text x="79" y="88.3">11</text>
<text x="96.8" y="85.7">10</text>
<text x="96.8" y="88.3">11</text>
<text x="113.3" y="85.7">10</text>
<text x="113.3" y="88.3">11</text>
<text x="130.5" y="85.7">10</text>
<text x="130.5" y="88.3">11</text>
<text x="150.8" y="85.7">10</text>
<text x="150.8" y="88.3">11</text>
<text x="167.9" y="85.7">10</text>
<text x="167.9" y="88.3">11</text>
<text x="186.4" y="85.7">10</text>
<text x="186.4" y="88.3">11</text>
<text x="211.8" y="85.7">10</text>
<text x="211.8" y="88.3">11</text>
<text x="231.4" y="85.7">10</text>
<text x="231.4" y="88.3">11</text>
<text x="250.5" y="85.7">10</text>
<text x="250.5" y="88.3">11</text>
<text x="285.4" y="85.9">B</text>
<text x="60.6" y="90.8">12</text>
<text x="60.6" y="93.3">13</text>
<text x="60.6" y="95.9">14</text>
<text x="79" y="90.8">12</text>
<text x="79" y="93.3">13</text>
<text x="79" y="95.9">14</text>
<text x="96.8" y="90.8">12</text>
<text x="96.8" y="93.3">13</text>
<text x="96.8" y="95.9">14</text>
<text x="113.3" y="90.8">12</text>
<text x="113.3" y="93.3">13</text>
<text x="113.3" y="95.9">14</text>
<text x="130.5" y="90.8">12</text>
<text x="130.5" y="93.3">13</text>
<text x="130.5" y="95.9">14</text>
<text x="150.8" y="90.8">12</text>
<text x="150.8" y="93.3">13</text>
<text x="150.8" y="95.9">14</text>
<text x="167.9" y="90.8">12</text>
<text x="167.9" y="93.3">13</text>
<text x="167.9" y="95.9">14</text>
<text x="186.4" y="90.8">12</text>
<text x="186.4" y="93.3">13</text>
<text x="186.4" y="95.9">14</text>
<text x="211.8" y="90.8">12</text>
<text x="211.8" y="93.3">13</text>
<text x="211.8" y="95.9">14</text>
<text x="231.4" y="90.8">12</text>
<text x="231.4" y="93.3">13</text>
<text x="231.4" y="95.9">14</text>
<text x="250.5" y="90.8">12</text>
<text x="250.5" y="93.3">13</text>
<text x="250.5" y="95.9">14</text>
<text x="60.6" y="98.4">15</text>
<text x="60.6" y="101">16</text>
<text x="79" y="98.4">15</text>
<text x="79" y="101">16</text>
<text x="96.8" y="98.4">15</text>
<text x="96.8" y="101">16</text>
<text x="113.3" y="98.4">15</text>
<text x="113.3" y="101">16</text>
<text x="130.5" y="98.4">15</text>
<text x="130.5" y="101">16</text>
<text x="150.8" y="98.4">15</text>
<text x="150.8" y="101">16</text>
<text x="167.9" y="98.4">15</text>
<text x="167.9" y="101">16</text>
<text x="186.4" y="98.4">15</text>
<text x="186.4" y="101">16</text>
<text x="211.8" y="98.4">15</text>
<text x="211.8" y="101">16</text>
<text x="231.4" y="98.4">15</text>
<text x="231.4" y="101">16</text>
<text x="250.5" y="98.4">15</text>
<text x="250.5" y="101">16</text>
<text x="60.6" y="103.5">17</text>
<text x="60.6" y="106">18</text>
<text x="79" y="103.5">17</text>
<text x="79" y="106">18</text>
<text x="96.8" y="103.5">17</text>
<text x="96.8" y="106">18</text>
<text x="113.3" y="103.5">17</text>
<text x="113.3" y="106">18</text>
<text x="130.5" y="103.5">17</text>
<text x="130.5" y="106">18</text>
<text x="150.8" y="103.5">17</text>
<text x="150.8" y="106">18</text>
<text x="167.9" y="103.5">17</text>
<text x="167.9" y="106">18</text>
<text x="186.4" y="103.5">17</text>
<text x="186.4" y="106">18</text>
<text x="211.8" y="103.5">17</text>
<text x="211.8" y="106">18</text>
<text x="231.4" y="103.5">17</text>
<text x="231.4" y="106">18</text>
<text x="250.5" y="103.5">17</text>
<text x="250.5" y="106">18</text>
<text x="150.8" y="108.6">19</text>
<text x="150.8" y="111.1">20</text>
<text x="167.9" y="108.6">19</text>
<text x="167.9" y="111.1">20</text>
<text x="186.4" y="108.6">19</text>
<text x="186.4" y="111.1">20</text>
<text x="211.8" y="108.6">19</text>
<text x="211.8" y="111.1">20</text>
<text x="231.4" y="108.6">19</text>
<text x="231.4" y="111.1">20</text>
<text x="250.5" y="108.6">19</text>
<text x="250.5" y="111.1">20</text>
<text x="10.4" y="135.9">C</text>
<text x="285.4" y="135.9">C</text>
<text x="10.4" y="185.9">D</text>
<text x="285.4" y="185.9">D</text>
<text x="35" y="199.9">1</text>
<text x="85" y="199.9">2</text>
<text x="135" y="199.9">3</text>
<text x="185" y="199.9">4</text>
<text x="235" y="199.9">5</text>
<text x="285" y="199.9">6</text>
</g>
<g font-size="1.8" fill="#008484">
<text x="60.6" y="61.1">JA1</text>
<text x="78.8" y="61.3">JSKT4-1</text>
<text x="97.1" y="60.6">JIP1</text>
<text x="111.9" y="60.6">JSKT4-3</text>
<text x="130.9" y="60.6">JSKT4-2</text>
<text x="152.6" y="60.6">JSKT10-1</text>
<text x="169.8" y="60.6">JSKT11-1</text>
<text x="183.6" y="60.6">JBP1-BP3-1</text>
<text x="209" y="60.6">JBP1-BP3-2</text>
<text x="228.7" y="60.6">JBP3-BP2-1</text>
<text x="248.9" y="60.6">JSKT-1-4</text>
</g>
<g font-size="1.8" fill="#848400">
<text x="64.8" y="115.5" transform="rotate(-90 64.8 115.5)">A[1..18]</text>
<text x="83.2" y="116.9" transform="rotate(-90 83.2 116.9)">OA[1..18]</text>
<text x="101.6" y="115.9" transform="rotate(-90 101.6 115.9)">IP[1..18]</text>
<text x="118.1" y="116.1" transform="rotate(-90 118.1 116.1)">IG[1..18]</text>
</g>
<g font-size="1.4">
<text x="93.8" y="65.4">IP2</text>
<text x="93.8" y="62.9">IP1</text>
<text x="110.1" y="62.9">IG1</text>
<text x="110.1" y="65.4">IG2</text>
<text x="147.7" y="65.4">IR2</text>
<text x="147.7" y="62.9">IR1</text>
<text x="164.1" y="65.4">NG3</text>
<text x="164.1" y="62.9">NG2</text>
<text x="208.7" y="65.4">W3</text>
<text x="93.8" y="70.5">IP4</text>
<text x="93.8" y="67.9">IP3</text>
<text x="110.1" y="70.5">IG4</text>
<text x="110.1" y="67.9">IG3</text>
<text x="147.7" y="67.9">IR3</text>
<text x="147.7" y="70.5">IR4</text>
<text x="163.3" y="70.5">NG14</text>
<text x="164.1" y="67.9">NG4</text>
<text x="207.9" y="70.5">W14</text>
<text x="208.7" y="67.9">W4</text>
<text x="93.8" y="75.6">IP6</text>
<text x="93.8" y="73">IP5</text>
<text x="110.1" y="73">IG5</text>
<text x="110.1" y="75.6">IG6</text>
<text x="147.7" y="73">IR5</text>
<text x="147.7" y="75.6">IR6</text>
<text x="163.3" y="75.6">NG16</text>
<text x="163.3" y="73">NG15</text>
<text x="207.9" y="75.6">W16</text>
<text x="207.9" y="73">W15</text>
<text x="93.8" y="78.1">IP7</text>
<text x="93.8" y="80.6">IP8</text>
<text x="93.8" y="83.2">IP9</text>
<text x="110.1" y="83.2">IG9</text>
<text x="110.1" y="78.1">IG7</text>
<text x="110.1" y="80.6">IG8</text>
<text x="147" y="83.2">OP1</text>
<text x="147.7" y="80.6">IR8</text>
<text x="147.7" y="78.1">IR7</text>
<text x="163.3" y="78.1">NG18</text>
<text x="207.9" y="80.6">W18</text>
<text x="93" y="88.3">IP11</text>
<text x="93" y="85.7">IP10</text>
<text x="109.3" y="85.7">IG10</text>
<text x="109.3" y="88.3">IG11</text>
<text x="147" y="85.7">OP2</text>
<text x="147" y="88.3">OP3</text>
<text x="93" y="95.9">IP14</text>
<text x="93" y="93.3">IP13</text>
<text x="93" y="90.8">IP12</text>
<text x="109.3" y="93.3">IG13</text>
<text x="109.3" y="90.8">IG12</text>
<text x="109.3" y="95.9">IG14</text>
<text x="147" y="90.8">OP4</text>
<text x="147" y="93.3">OP5</text>
<text x="147" y="95.9">OP6</text>
<text x="93" y="98.4">IP15</text>
<text x="93" y="101">IP16</text>
<text x="109.3" y="98.4">IG15</text>
<text x="109.3" y="101">IG16</text>
<text x="147" y="101">OP8</text>
<text x="147" y="98.4">OP7</text>
<text x="93" y="103.5">IP17</text>
<text x="93" y="106">IP18</text>
<text x="109.3" y="103.5">IG17</text>
<text x="109.3" y="106">IG18</text>
<text x="194.9" y="125.1">NG17-1-18</text>
<text x="202.6" y="123.2">INT-3-3-11</text>
<text x="212.1" y="121.3">INT2-3-10</text>
<text x="190.5" y="127">NG17-1-17</text>
</g>
<g font-size="1.4" fill="#848400">
<text x="134.5" y="115" transform="rotate(-90 134.5 115)">OS[1..11]</text>
<text x="154.2" y="118.6" transform="rotate(-90 154.2 118.6)">IR[1..8]</text>
<text x="156.7" y="119.3" transform="rotate(-90 156.7 119.3)">OP[1..8]</text>
<text x="190.4" y="118.9" transform="rotate(-90 190.4 118.9)">P[1..13]</text>
<text x="173.9" y="120.1" transform="rotate(-90 173.9 120.1)">NG[1..18]</text>
</g>
<g font-size="1.2">
<text x="208.7" y="83.2">IP'1</text>
<text x="208.7" y="88.3">IP'3</text>
<text x="208.7" y="85.7">IP'2</text>
<text x="208.7" y="90.8">IP'4</text>
</g>
<g font-size="1.1">
<text x="58.3" y="65.4">A2</text>
<text x="58.3" y="62.9">A1</text>
<text x="75.9" y="62.9">OA1</text>
<text x="75.9" y="65.4">OA2</text>
<text x="127.4" y="65.4">OS2</text>
<text x="127.4" y="62.9">OS1</text>
<text x="184.1" y="65.4">P4</text>
<text x="209.2" y="62.9">W2</text>
<text x="58.3" y="70.5">A4</text>
<text x="58.3" y="68">A3</text>
<text x="75.9" y="70.5">OA4</text>
<text x="75.9" y="68">OA3</text>
<text x="127.4" y="70.5">OS4</text>
<text x="127.4" y="68">OS3</text>
<text x="184.1" y="70.5">P2</text>
<text x="184.1" y="68">P3</text>
<text x="58.3" y="73">A5</text>
<text x="58.3" y="75.6">A6</text>
<text x="75.9" y="75.6">OA6</text>
<text x="75.9" y="73">OA5</text>
<text x="127.4" y="75.6">OS6</text>
<text x="127.4" y="73">OS5</text>
<text x="184.1" y="73">P1</text>
<text x="184.1" y="75.6">P5</text>
<text x="58.3" y="83.2">A9</text>
<text x="58.3" y="80.7">A8</text>
<text x="58.3" y="78.1">A7</text>
<text x="75.9" y="78.1">OA7</text>
<text x="75.9" y="83.2">OA9</text>
<text x="75.9" y="80.7">OA8</text>
<text x="127.4" y="83.2">OS9</text>
<text x="127.4" y="80.7">OS8</text>
<text x="127.4" y="78.1">OS7</text>
<text x="184.1" y="83.2">P6</text>
<text x="184.1" y="80.7">P7</text>
<text x="57.7" y="88.3">A11</text>
<text x="57.7" y="85.7">A10</text>
<text x="75.3" y="88.3">OA11</text>
<text x="75.3" y="85.7">OA10</text>
<text x="126.8" y="88.3">OS11</text>
<text x="126.8" y="85.7">OS10</text>
<text x="184.1" y="85.7">P9</text>
<text x="184.1" y="88.3">P8</text>
<text x="57.7" y="95.9">A14</text>
<text x="57.7" y="93.4">A13</text>
<text x="57.7" y="90.8">A12</text>
<text x="75.3" y="95.9">OA14</text>
<text x="75.3" y="93.4">OA13</text>
<text x="75.3" y="90.8">OA12</text>
<text x="183.5" y="90.8">P10</text>
<text x="209" y="95.9">IP'6</text>
<text x="209" y="93.4">IP'5</text>
<text x="57.7" y="98.4">A15</text>
<text x="57.7" y="101">A16</text>
<text x="75.3" y="101">OA16</text>
<text x="75.3" y="98.4">OA15</text>
<text x="209" y="101">IP'8</text>
<text x="209" y="98.4">IP'7</text>
<text x="57.7" y="106.1">A18</text>
<text x="57.7" y="103.5">A17</text>
<text x="75.3" y="106.1">OA18</text>
<text x="75.3" y="103.5">OA17</text>
<text x="208.9" y="106.1">P13</text>
<text x="208.9" y="111.1">P11</text>
<text x="208.9" y="108.6">P12</text>
</g>
<g font-size="1.1" fill="#840000">
<text x="180" y="63.5">VTG-32-R</text>
<text x="224.1" y="63.5">RBTm-11-U</text>
<text x="243.8" y="63.5">STR-30-14</text>
<text x="224.2" y="68.6">SBTm-11-R</text>
<text x="225" y="71.1">RGSx-5-Y</text>
<text x="225.6" y="66.1">t4-2-5-14</text>
<text x="244.2" y="66.1">RTR-30-D</text>
<text x="244.7" y="71.1">P2-32-15</text>
<text x="244.7" y="68.6">P1-32-17</text>
<text x="224.1" y="73.7">WGSx-5-AF</text>
<text x="225.6" y="76.2">INT1-3-D</text>
<text x="243.9" y="73.7">STP-30-15</text>
<text x="244.2" y="76.2">RTP-30-C</text>
<text x="180.3" y="78.8">P13-30-R</text>
<text x="225.6" y="81.3">INT3-3-R</text>
<text x="225.6" y="78.8">INT2-3-K</text>
<text x="226.2" y="83.8">TZ1-4-T</text>
<text x="242.3" y="81.3">RESET-32-20</text>
<text x="242.3" y="78.8">RESET-32-16</text>
<text x="245" y="83.8">PR-30-E</text>
<text x="223.7" y="86.4">RESET2-2-Y</text>
<text x="225.6" y="88.9">SZ1-9-16</text>
<text x="244.3" y="88.9">LW-30-13</text>
<text x="245" y="86.4">BT-30-U</text>
<text x="122.4" y="94">AUDIO-32-14</text>
<text x="221.9" y="94">PC5-12=0-25-20</text>
<text x="225.6" y="91.5">t4-2-5-14</text>
<text x="243.7" y="94">SOP-30-20</text>
<text x="244.2" y="91.5">SIP-30-21</text>
<text x="222.1" y="96.5">PC1-4=1-22-AC</text>
<text x="222.4" y="101.6">MARGIN-30-10</text>
<text x="226.9" y="99.1">Z2-4-L</text>
<text x="244" y="96.5">PI3-29-AH</text>
<text x="244" y="101.6">PI1-29-AE</text>
<text x="244.1" y="99.1">PI2-29-AF</text>
<text x="145" y="106.7">P3-32-18</text>
<text x="145" y="104.2">P4-32-19</text>
<text x="205.8" y="104.2">P12-30-V</text>
<text x="243.5" y="104.2">#SOP-30-P</text>
<text x="244.2" y="106.7">#SIP-30-Z</text>
<text x="141.8" y="109.2">MARGIN-30-10</text>
<text x="243.6" y="111.8">#STR-30-H</text>
<text x="243.8" y="109.2">#STP-30-L</text>
</g>
<g font-size="1.1" fill="#848400">
<text x="215.6" y="117.7" transform="rotate(-90 215.6 117.7)">W[1..18]</text>
<text x="216.9" y="117.7" transform="rotate(-90 216.9 117.7)">IP'[1..8]</text>
</g>
</svg>
